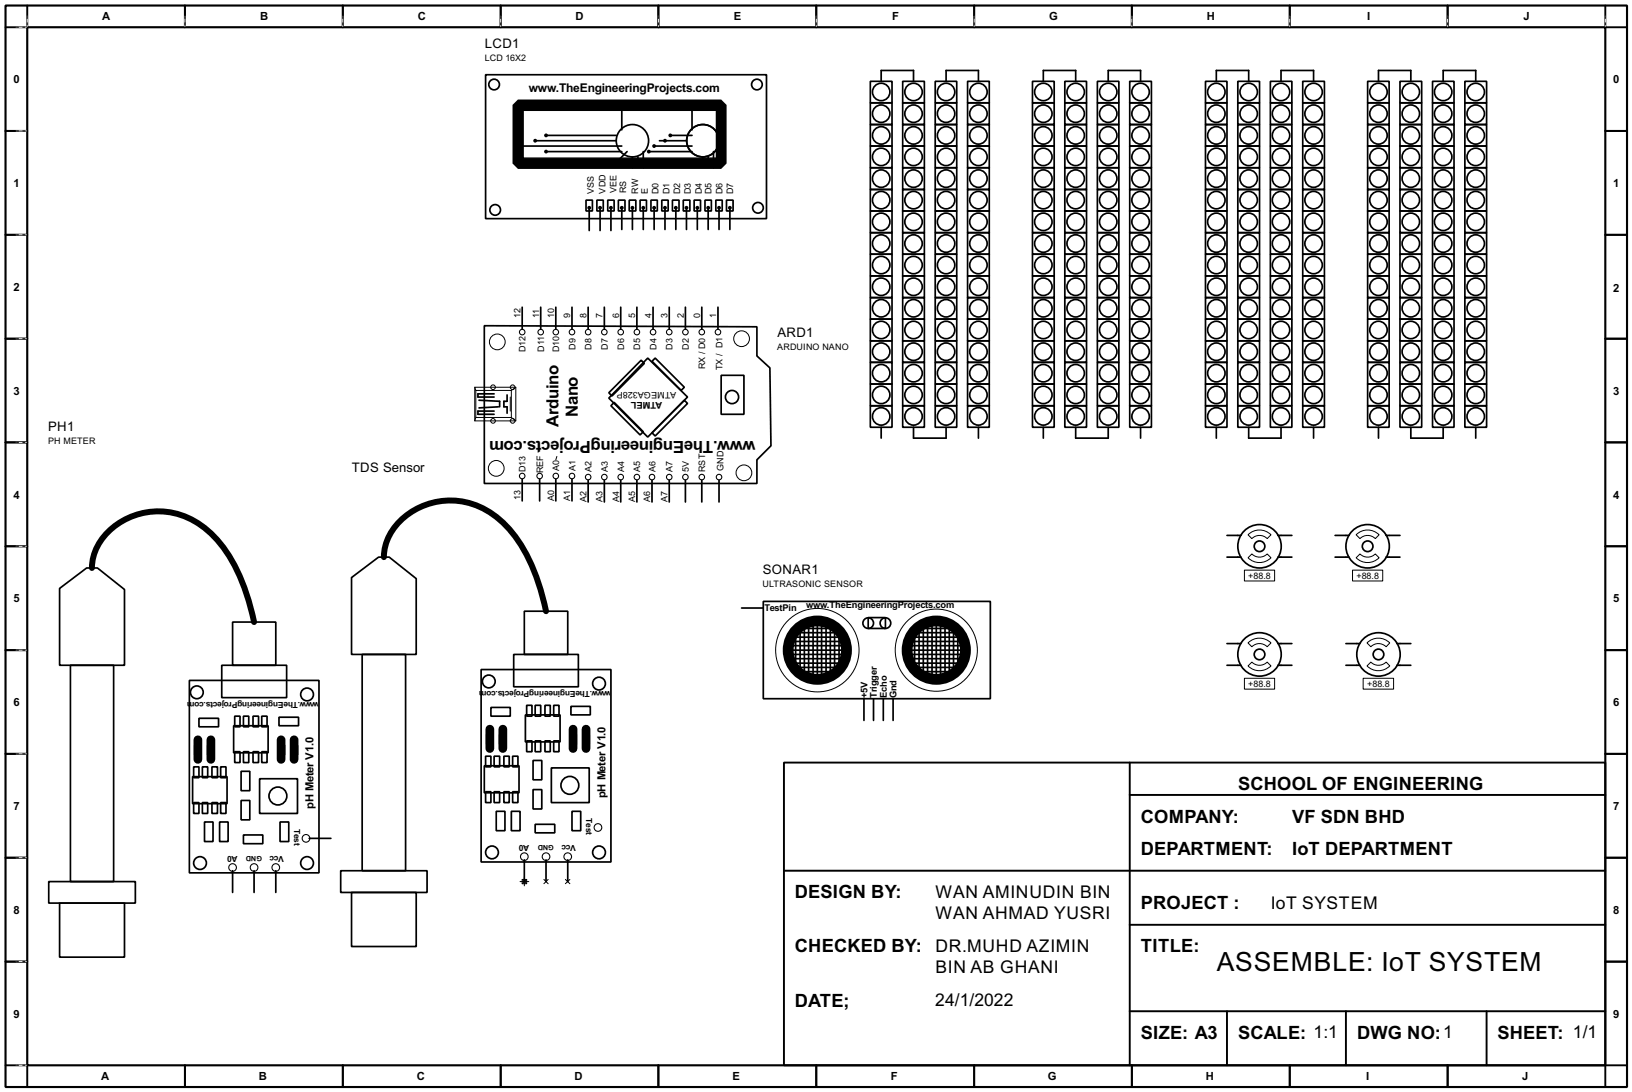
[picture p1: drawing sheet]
<svg xmlns="http://www.w3.org/2000/svg" width="383mm" height="256mm" viewBox="0 0 383 256" stroke-linecap="round" stroke-linejoin="round" font-family="sans-serif">
<path d="M1.3 1.3h381v254h-381zM6.4 6.4h370.8v243.8h-370.8z" fill="none" stroke="#000" stroke-width=".5"/>
<g fill="none" stroke="#000" stroke-width=".45">
<path d="M6.4 1.3v5.1h-5.1M43.5 1.3v5.1M80.6 1.3v5.1M117.7 1.3v5.1M154.7 1.3v5.1M191.8 1.3v5.1M228.9 1.3v5.1M266 1.3v5.1M303.1 1.3v5.1M340.2 1.3v5.1M377.2 1.3v5.1h5.1M1.3 30.8h5.1"/>
<path d="M377.2 30.8h5.1M1.3 55.2h5.1M377.2 55.2h5.1M1.3 79.6h5.1M377.2 79.6h5.1M1.3 103.9h5.1M377.2 103.9h5.1M1.3 128.3h5.1M377.2 128.3h5.1M1.3 152.7h5.1M377.2 152.7h5.1M1.3 177.1h5.1"/>
<path d="M184.2 179.1h193v71.1h-193zM265.5 179.1v71.1M377.2 177.1h5.1M265.5 186.7h111.7M1.3 201.5h5.1M184.2 204.5h193M265.5 217.2h111.7M377.2 201.5h5.1M1.3 225.9h5.1M265.5 237.5h111.7M288.3 237.5v12.7M316.3 237.5v12.7"/>
<path d="M349.3 237.5v12.7M377.2 225.9h5.1M1.3 250.2h5.1v5.1M43.5 250.2v5.1M80.6 250.2v5.1M117.7 250.2v5.1M154.7 250.2v5.1M191.8 250.2v5.1M228.9 250.2v5.1M266 250.2v5.1M303.1 250.2v5.1M340.2 250.2v5.1"/>
<path d="M382.3 250.2h-5.1v5.1"/>
</g>
<g fill="none" stroke="#fff" stroke-width=".23">
<path d="M3.9 6.4h2.3M6.4 3.9v2.3M43.5 3.9v2.3M80.6 3.9v2.3M117.7 3.9v2.3M154.7 3.9v2.3M191.8 3.9v2.3M228.9 3.9v2.3M266 3.9v2.3M303.1 3.9v2.3M340.2 3.9v2.3M377.2 3.9v2.3"/>
<path d="M3.9 30.8h2.3M3.9 55.2h2.3M3.9 79.6h2.3M3.9 103.9h2.3M3.9 128.3h2.3M3.9 152.7h2.3M3.9 177.1h2.3M3.9 201.5h2.3M3.9 225.9h2.3M3.9 250.2h2.3"/>
</g>
<g fill="none" stroke="#000" stroke-width=".23" stroke-dasharray=".5 1">
<path d="M3.9 6.4h2.3M6.4 3.9v2.3M43.5 3.9v2.3M80.6 3.9v2.3M117.7 3.9v2.3M154.7 3.9v2.3M191.8 3.9v2.3M228.9 3.9v2.3M266 3.9v2.3M303.1 3.9v2.3M340.2 3.9v2.3M377.2 3.9v2.3"/>
<path d="M3.9 30.8h2.3M3.9 55.2h2.3M3.9 79.6h2.3M3.9 103.9h2.3M3.9 128.3h2.3M3.9 152.7h2.3M3.9 177.1h2.3M3.9 201.5h2.3M3.9 225.9h2.3M3.9 250.2h2.3"/>
</g>
<g fill="none" stroke="#000" stroke-width=".4">
<path d="M114.1 17.6h66v33.8h-66zM204.5 19.1h5.1v5.1h-5.1zM207.1 19.1v-2.5h7.6v2.5M212.1 19.1h5.1v5.1h-5.1zM219.8 19.1h5v5.1h-5zM222.3 19.1v-2.5h7.6v2.5M227.4 19.1h5.1v5.1h-5.1zM242.6 19.1h5.1v5.1h-5.1zM245.2 19.1v-2.5h7.6v2.5M250.2 19.1h5.1v5.1h-5.1zM257.9 19.1h5v5.1h-5zM260.4 19.1v-2.5h7.6v2.5"/>
<path d="M265.5 19.1h5.1v5.1h-5.1zM283.3 19.1h5v5.1h-5zM285.8 19.1v-2.5h7.6v2.5M290.9 19.1h5.1v5.1h-5.1zM298.5 19.1h5.1v5.1h-5.1zM301 19.1v-2.5h7.7v2.5M306.1 19.1h5.1v5.1h-5.1zM321.4 19.1h5v5.1h-5zM323.9 19.1v-2.5h7.6v2.5M329 19.1h5.1v5.1h-5.1zM336.6 19.1h5.1v5.1h-5.1zM339.1 19.1v-2.5h7.7v2.5"/>
<path d="M344.2 19.1h5.1v5.1h-5.1zM122 34.3h24.1M125.8 33.1h19M128.3 31.8h16.5M128.3 35.6h17.8M146.1 24.2v6.3M147.4 35.6l-2.6 2.6M148.6 36.9v2.5M149.9 36.9v2.5M151.2 35.6v3.8M152.5 35.6h10.1M153.7 34.3h8.9"/>
<path d="M155 33.1h6.3M157.5 31.8h5.1M162.6 24.2v6.3M165.2 36.9v2.5M166.4 36.9v2.5M167.7 35.6v3.8M204.5 39.4h5.1v5.1h-5.1zM204.5 34.3h5.1v5.1h-5.1zM204.5 29.3h5.1v5h-5.1zM204.5 24.2h5.1v5.1h-5.1zM212.1 39.4h5.1v5.1h-5.1zM212.1 34.3h5.1v5.1h-5.1z"/>
<path d="M212.1 29.3h5.1v5h-5.1zM212.1 24.2h5.1v5.1h-5.1zM219.8 39.4h5v5.1h-5zM219.8 34.3h5v5.1h-5zM219.8 29.3h5v5h-5zM219.8 24.2h5v5.1h-5zM227.4 39.4h5.1v5.1h-5.1zM227.4 34.3h5.1v5.1h-5.1zM227.4 29.3h5.1v5h-5.1zM227.4 24.2h5.1v5.1h-5.1zM242.6 39.4h5.1v5.1h-5.1zM242.6 34.3h5.1v5.1h-5.1z"/>
<path d="M242.6 29.3h5.1v5h-5.1zM242.6 24.2h5.1v5.1h-5.1zM250.2 39.4h5.1v5.1h-5.1zM250.2 34.3h5.1v5.1h-5.1zM250.2 29.3h5.1v5h-5.1zM250.2 24.2h5.1v5.1h-5.1zM257.9 39.4h5v5.1h-5zM257.9 34.3h5v5.1h-5zM257.9 29.3h5v5h-5zM257.9 24.2h5v5.1h-5zM265.5 39.4h5.1v5.1h-5.1zM265.5 34.3h5.1v5.1h-5.1z"/>
<path d="M265.5 29.3h5.1v5h-5.1zM265.5 24.2h5.1v5.1h-5.1zM283.3 39.4h5v5.1h-5zM283.3 34.3h5v5.1h-5zM283.3 29.3h5v5h-5zM283.3 24.2h5v5.1h-5zM290.9 39.4h5.1v5.1h-5.1zM290.9 34.3h5.1v5.1h-5.1zM290.9 29.3h5.1v5h-5.1zM290.9 24.2h5.1v5.1h-5.1zM298.5 39.4h5.1v5.1h-5.1zM298.5 34.3h5.1v5.1h-5.1z"/>
<path d="M298.5 29.3h5.1v5h-5.1zM298.5 24.2h5.1v5.1h-5.1zM306.1 39.4h5.1v5.1h-5.1zM306.1 34.3h5.1v5.1h-5.1zM306.1 29.3h5.1v5h-5.1zM306.1 24.2h5.1v5.1h-5.1zM321.4 39.4h5v5.1h-5zM321.4 34.3h5v5.1h-5zM321.4 29.3h5v5h-5zM321.4 24.2h5v5.1h-5zM329 39.4h5.1v5.1h-5.1zM329 34.3h5.1v5.1h-5.1z"/>
<path d="M329 29.3h5.1v5h-5.1zM329 24.2h5.1v5.1h-5.1zM336.6 39.4h5.1v5.1h-5.1zM336.6 34.3h5.1v5.1h-5.1zM336.6 29.3h5.1v5h-5.1zM336.6 24.2h5.1v5.1h-5.1zM344.2 39.4h5.1v5.1h-5.1zM344.2 34.3h5.1v5.1h-5.1zM344.2 29.3h5.1v5h-5.1zM344.2 24.2h5.1v5.1h-5.1zM137.7 47h1.5v2.6h-1.5zM138.5 49.1v5.1"/>
<path d="M140.3 47h1.5v2.6h-1.5zM141 49.1v5.1M142.8 47h1.5v2.6h-1.5zM143.6 49.1v5.1M145.3 47h1.6v2.6h-1.6zM146.1 48.8v5.1M147.9 47h1.5v2.6h-1.5zM148.6 48.8v5.1M150.4 47h1.5v2.6h-1.5zM151.2 48.8v5.1M153 47h1.5v2.6h-1.5zM153.7 48.8v5.1"/>
<path d="M155.5 47h1.5v2.6h-1.5zM156.3 48.8v5.1M158 47h1.6v2.6h-1.6zM158.8 48.8v5.1M160.6 47h1.5v2.6h-1.5zM161.3 48.8v5.1M163.1 47h1.5v2.6h-1.5zM163.9 48.8v5.1M165.7 47h1.5v2.6h-1.5zM166.4 48.8v5.1M168.2 47h1.5v2.6h-1.5zM169 48.8v5.1"/>
<path d="M170.7 47h1.6v2.6h-1.6zM171.5 48.8v5.1M204.5 59.7h5.1v5.1h-5.1zM204.5 54.7h5.1v5h-5.1zM204.5 49.6h5.1v5.1h-5.1zM204.5 44.5h5.1v5.1h-5.1zM212.1 59.7h5.1v5.1h-5.1zM212.1 54.7h5.1v5h-5.1zM212.1 49.6h5.1v5.1h-5.1zM212.1 44.5h5.1v5.1h-5.1zM219.8 59.7h5v5.1h-5zM219.8 54.7h5v5h-5z"/>
<path d="M219.8 49.6h5v5.1h-5zM219.8 44.5h5v5.1h-5zM227.4 59.7h5.1v5.1h-5.1zM227.4 54.7h5.1v5h-5.1zM227.4 49.6h5.1v5.1h-5.1zM227.4 44.5h5.1v5.1h-5.1zM242.6 59.7h5.1v5.1h-5.1zM242.6 54.7h5.1v5h-5.1zM242.6 49.6h5.1v5.1h-5.1zM242.6 44.5h5.1v5.1h-5.1zM250.2 59.7h5.1v5.1h-5.1zM250.2 54.7h5.1v5h-5.1z"/>
<path d="M250.2 49.6h5.1v5.1h-5.1zM250.2 44.5h5.1v5.1h-5.1zM257.9 59.7h5v5.1h-5zM257.9 54.7h5v5h-5zM257.9 49.6h5v5.1h-5zM257.9 44.5h5v5.1h-5zM265.5 59.7h5.1v5.1h-5.1zM265.5 54.7h5.1v5h-5.1zM265.5 49.6h5.1v5.1h-5.1zM265.5 44.5h5.1v5.1h-5.1zM283.3 59.7h5v5.1h-5zM283.3 54.7h5v5h-5z"/>
<path d="M283.3 49.6h5v5.1h-5zM283.3 44.5h5v5.1h-5zM290.9 59.7h5.1v5.1h-5.1zM290.9 54.7h5.1v5h-5.1zM290.9 49.6h5.1v5.1h-5.1zM290.9 44.5h5.1v5.1h-5.1zM298.5 59.7h5.1v5.1h-5.1zM298.5 54.7h5.1v5h-5.1zM298.5 49.6h5.1v5.1h-5.1zM298.5 44.5h5.1v5.1h-5.1zM306.1 59.7h5.1v5.1h-5.1zM306.1 54.7h5.1v5h-5.1z"/>
<path d="M306.1 49.6h5.1v5.1h-5.1zM306.1 44.5h5.1v5.1h-5.1zM321.4 59.7h5v5.1h-5zM321.4 54.7h5v5h-5zM321.4 49.6h5v5.1h-5zM321.4 44.5h5v5.1h-5zM329 59.7h5.1v5.1h-5.1zM329 54.7h5.1v5h-5.1zM329 49.6h5.1v5.1h-5.1zM329 44.5h5.1v5.1h-5.1zM336.6 59.7h5.1v5.1h-5.1zM336.6 54.7h5.1v5h-5.1z"/>
<path d="M336.6 49.6h5.1v5.1h-5.1zM336.6 44.5h5.1v5.1h-5.1zM344.2 59.7h5.1v5.1h-5.1zM344.2 54.7h5.1v5h-5.1zM344.2 49.6h5.1v5.1h-5.1zM344.2 44.5h5.1v5.1h-5.1zM113.8 76.5l64.1 .3v6.8l3 2.8 .3 18.3-3.3 3.3v5.6h-64.1zM122.7 72.2v5.1M127.1 72.2v5.1M130.6 72.2v5.1M134.4 72.2v5.1M138.2 72.2v5.1"/>
<path d="M142 72.2v5.1M145.9 72.2v5.1M149.7 72.2v5.1M153.5 72.2v5.1M157.3 72.2v5.1M161.1 72.2v5.1M164.9 72.2v5.1M168.7 72.2v5.1M204.5 75h5.1v5.1h-5.1zM204.5 69.9h5.1v5.1h-5.1zM204.5 64.8h5.1v5.1h-5.1zM212.1 75h5.1v5.1h-5.1z"/>
<path d="M212.1 69.9h5.1v5.1h-5.1zM212.1 64.8h5.1v5.1h-5.1zM219.8 75h5v5.1h-5zM219.8 69.9h5v5.1h-5zM219.8 64.8h5v5.1h-5zM227.4 75h5.1v5.1h-5.1zM227.4 69.9h5.1v5.1h-5.1zM227.4 64.8h5.1v5.1h-5.1zM242.6 75h5.1v5.1h-5.1zM242.6 69.9h5.1v5.1h-5.1zM242.6 64.8h5.1v5.1h-5.1zM250.2 75h5.1v5.1h-5.1z"/>
<path d="M250.2 69.9h5.1v5.1h-5.1zM250.2 64.8h5.1v5.1h-5.1zM257.9 75h5v5.1h-5zM257.9 69.9h5v5.1h-5zM257.9 64.8h5v5.1h-5zM265.5 75h5.1v5.1h-5.1zM265.5 69.9h5.1v5.1h-5.1zM265.5 64.8h5.1v5.1h-5.1zM283.3 75h5v5.1h-5zM283.3 69.9h5v5.1h-5zM283.3 64.8h5v5.1h-5zM290.9 75h5.1v5.1h-5.1z"/>
<path d="M290.9 69.9h5.1v5.1h-5.1zM290.9 64.8h5.1v5.1h-5.1zM298.5 75h5.1v5.1h-5.1zM298.5 69.9h5.1v5.1h-5.1zM298.5 64.8h5.1v5.1h-5.1zM306.1 75h5.1v5.1h-5.1zM306.1 69.9h5.1v5.1h-5.1zM306.1 64.8h5.1v5.1h-5.1zM321.4 75h5v5.1h-5zM321.4 69.9h5v5.1h-5zM321.4 64.8h5v5.1h-5zM329 75h5.1v5.1h-5.1z"/>
<path d="M329 69.9h5.1v5.1h-5.1zM329 64.8h5.1v5.1h-5.1zM336.6 75h5.1v5.1h-5.1zM336.6 69.9h5.1v5.1h-5.1zM336.6 64.8h5.1v5.1h-5.1zM344.2 75h5.1v5.1h-5.1zM344.2 69.9h5.1v5.1h-5.1zM344.2 64.8h5.1v5.1h-5.1zM112.6 94l4.8 .3v1.3M116.1 92.5h-3.8v.8h3.8M116.1 96.6h-3.8v.7h3.8M117.1 95.6l-4.5 .2"/>
<path d="M119.2 92.8v1.5h-.8v1.3h.8v1.5M144.3 94.5l6.9 6.9-.8 .8-6.8-6.9zM150.7 84.6l.7 .8-7.6 7.6-.7-.7zM152.2 84.1l9.4 9.2-9.4 9.4-9.1-9.2zM153.2 84.9l.8-.8 6.8 6.9-.7 .7zM160.8 94l.8 .8-7.6 7.6-.8-.7zM169.5 88.2h5.3v9.1h-5.3zM204.5 95.3h5.1v5.1h-5.1zM204.5 90.2h5.1v5.1h-5.1zM204.5 85.1h5.1v5.1h-5.1zM204.5 80.1h5.1v5h-5.1zM212.1 95.3h5.1v5.1h-5.1z"/>
<path d="M212.1 90.2h5.1v5.1h-5.1zM212.1 85.1h5.1v5.1h-5.1zM212.1 80.1h5.1v5h-5.1zM219.8 95.3h5v5.1h-5zM219.8 90.2h5v5.1h-5zM219.8 85.1h5v5.1h-5zM219.8 80.1h5v5h-5zM227.4 95.3h5.1v5.1h-5.1zM227.4 90.2h5.1v5.1h-5.1zM227.4 85.1h5.1v5.1h-5.1zM227.4 80.1h5.1v5h-5.1zM242.6 95.3h5.1v5.1h-5.1z"/>
<path d="M242.6 90.2h5.1v5.1h-5.1zM242.6 85.1h5.1v5.1h-5.1zM242.6 80.1h5.1v5h-5.1zM250.2 95.3h5.1v5.1h-5.1zM250.2 90.2h5.1v5.1h-5.1zM250.2 85.1h5.1v5.1h-5.1zM250.2 80.1h5.1v5h-5.1zM257.9 95.3h5v5.1h-5zM257.9 90.2h5v5.1h-5zM257.9 85.1h5v5.1h-5zM257.9 80.1h5v5h-5zM265.5 95.3h5.1v5.1h-5.1z"/>
<path d="M265.5 90.2h5.1v5.1h-5.1zM265.5 85.1h5.1v5.1h-5.1zM265.5 80.1h5.1v5h-5.1zM283.3 95.3h5v5.1h-5zM283.3 90.2h5v5.1h-5zM283.3 85.1h5v5.1h-5zM283.3 80.1h5v5h-5zM290.9 95.3h5.1v5.1h-5.1zM290.9 90.2h5.1v5.1h-5.1zM290.9 85.1h5.1v5.1h-5.1zM290.9 80.1h5.1v5h-5.1zM298.5 95.3h5.1v5.1h-5.1z"/>
<path d="M298.5 90.2h5.1v5.1h-5.1zM298.5 85.1h5.1v5.1h-5.1zM298.5 80.1h5.1v5h-5.1zM306.1 95.3h5.1v5.1h-5.1zM306.1 90.2h5.1v5.1h-5.1zM306.1 85.1h5.1v5.1h-5.1zM306.1 80.1h5.1v5h-5.1zM321.4 95.3h5v5.1h-5zM321.4 90.2h5v5.1h-5zM321.4 85.1h5v5.1h-5zM321.4 80.1h5v5h-5zM329 95.3h5.1v5.1h-5.1z"/>
<path d="M329 90.2h5.1v5.1h-5.1zM329 85.1h5.1v5.1h-5.1zM329 80.1h5.1v5h-5.1zM336.6 95.3h5.1v5.1h-5.1zM336.6 90.2h5.1v5.1h-5.1zM336.6 85.1h5.1v5.1h-5.1zM336.6 80.1h5.1v5h-5.1zM344.2 95.3h5.1v5.1h-5.1zM344.2 90.2h5.1v5.1h-5.1zM344.2 85.1h5.1v5.1h-5.1zM344.2 80.1h5.1v5h-5.1zM122.7 112.6v5.1"/>
<path d="M126.8 112.6v5.1M130.6 112.6v5.1M134.4 112.6v5.1M138.2 112.8v5.1M142 112.8v5.1M145.9 112.8v5.1M149.7 112.8v5.1M153.2 112.8v5.1M157.3 112.8v5.1M161.1 112.8v5.1M164.9 112.8v5.1M169 112.8v5.1"/>
<path d="M207.1 100.4v2.5M214.7 100.4v2.5h7.6v-2.5M229.9 100.4v2.5M245.2 100.4v2.5M252.8 100.4v2.5h7.6v-2.5M268 100.4v2.5M285.8 100.4v2.5M293.4 100.4v2.5h7.6v-2.5M308.7 100.4v2.5M323.9 100.4v2.5M331.5 100.4v2.5h7.6v-2.5M346.8 100.4v2.5"/>
<path d="M14 138.2l6.4-4.8h2.5l6.4 5.1v17.8h-15.3zM82.6 135.7l6.4-4.8h2.5l6.3 5v17.8h-15.2zM288.3 125.8h3.3M288.3 130.9h3.3M300.3 125.8h3.3M300.3 130.9h3.3M313.7 125.8h3.3M313.7 130.9h3.3M325.7 125.8h3.3M325.7 130.9h3.3M16.6 156.3h10.1v50.8h-10.1zM44.5 159.8h30.5v45.2h-30.5z"/>
<path d="M52.1 156.3h15.3v7.6h-15.3zM54.7 146.1h10.1v10.2h-10.1zM85.1 153.7h10.2v50.8h-10.2zM113.1 157.3h30.5v45.2h-30.5zM120.7 153.7h15.2v7.6h-15.2zM123.2 143.6h10.2v10.1h-10.2zM174.3 142.8h5.1M179.4 141.3h53.3v22.8h-53.3zM185 153.7h12.9M185.5 151.7h12.7M185.5 150.7h12.4M185.5 154.7h12.2"/>
<path d="M185.7 152.7h12.2M186 149.7h11.7M186 148.6h10.9M186 155.8h11.4M186.2 156.8h11M186.2 157.8h10.5M187 149.4v6.6M187.3 147.6h8.6M188 147.9v9.4M189 147.6v10.4M190 146.9v11.7M191.1 146.9v11.9"/>
<path d="M192.1 146.9v12.4M193.1 146.9v12.4M194.1 146.4v12.7M195.1 147.4v11.7M196.1 148.6v9.7M197.2 149.7v6.6M204 145.1h4.1v2.5h-4.1zM213.4 150.7h12.2M213.9 152.7h12.7M213.9 151.7h12.5M213.9 153.7h12.5M214.2 149.7h11.4"/>
<path d="M214.2 148.6h10.4M214.2 154.7h11.7M214.7 155.8h11.4M214.9 149.4v5.8M215.2 156.8h9.6M215.7 147.6h8.1M216 157.8h7.6M216 147.9v9.4M217 147.4v10.6M218 146.6v12M219 146.6v12.2M220 146.6v12.2"/>
<path d="M221 146.6v12.2M222.1 146.9v11.7M223.1 147.4v10.6M224.1 148.6v8.7M225.1 149.2v7.1M288.3 151.2h3.3M288.3 156.3h3.3M300.3 151.2h3.3M300.3 156.3h3.3M316.3 151.2h3.3M316.3 156.3h3.3M328.2 151.2h3.3"/>
<path d="M328.2 156.3h3.3M45.8 175.1h1.5v2.2h-1.5zM46.8 168.7h4.6v2h-4.6zM48.8 175.1h1.5v2.2h-1.5zM54.9 170.5h8.1v6.3h-8.1zM55.2 168.2h1.2v2.5h-1.2zM55.2 176.6h1.2v2.5h-1.2zM57.2 168.2h1.3v2.5h-1.3zM57.2 176.6h1.3v2.5h-1.3zM59.5 168.2h1.3v2.5h-1.3zM59.5 176.6h1.3v2.5h-1.3zM61.5 168.2h1.3v2.5h-1.3z"/>
<path d="M61.5 176.6h1.3v2.5h-1.3zM65.3 175.1h1.6v2.2h-1.6zM65.6 168.5h4.6v2h-4.6zM68.4 175.1h1.5v2.2h-1.5zM113.8 179.9h8.2v6.3h-8.2zM114.1 177.6h1.3v2.5h-1.3zM114.4 172.5h1.5v2.3h-1.5zM115.4 166.2h4.5v2h-4.5zM116.1 177.6h1.3v2.5h-1.3zM117.4 172.5h1.5v2.3h-1.5zM118.4 177.6h1.3v2.5h-1.3zM120.5 177.6h1.2v2.5h-1.2z"/>
<path d="M123.5 167.9h8.1v6.4h-8.1zM123.8 165.7h1.2v2.5h-1.2zM123.8 174h1.2v2.6h-1.2zM125.3 178.6h2v4.6h-2zM125.8 165.7h1.3v2.5h-1.3zM125.8 174h1.3v2.6h-1.3zM128.1 165.7h1.2v2.5h-1.2zM128.1 174h1.2v2.6h-1.2zM130.1 165.7h1.3v2.5h-1.3zM130.1 174h1.3v2.6h-1.3zM133.9 172.5h1.5v2.3h-1.5zM134.2 165.9h4.5v2h-4.5z"/>
<path d="M137 172.5h1.5v2.3h-1.5zM203 164.1v5.1M205.3 164.1v5.1M207.6 164.1v5.1M209.9 164.1v5.1M45.3 182.4h8.1v6.4h-8.1zM45.5 180.1h1.3v2.6h-1.3zM45.5 188.5h1.3v2.6h-1.3zM47.6 180.1h1.2v2.6h-1.2zM47.6 188.5h1.2v2.6h-1.2zM48.1 193.1h2v4.6h-2zM49.8 180.1h1.3v2.6h-1.3z"/>
<path d="M49.8 188.5h1.3v2.6h-1.3zM51.6 193.1h2v4.6h-2zM51.9 180.1h1.2v2.6h-1.2zM51.9 188.5h1.2v2.6h-1.2zM56.7 188h2v4.6h-2zM56.7 181.2h2v4.5h-2zM57.2 196.1h4.6v2.1h-4.6zM61 182.9h8.9v8.2h-8.9zM65.8 193.1h2.1v4.6h-2.1zM72.7 196.9h5.1M114.1 186h1.3v2.5h-1.3zM116.1 186h1.3v2.5h-1.3z"/>
<path d="M116.6 190.6h2.1v4.5h-2.1zM118.4 186h1.3v2.5h-1.3zM120.2 190.6h2v4.5h-2zM120.5 186h1.2v2.5h-1.2zM125.3 185.5h2v4.5h-2zM125.8 193.6h4.6v2h-4.6zM129.6 180.4h8.9v8.1h-8.9zM134.4 190.6h2.1v4.5h-2.1zM11.5 207.1h20.3v5h-20.3zM14 212.1h15.3v12.7h-15.3zM54.7 204.5v5.1M59.7 204.5v5.1"/>
<path d="M64.8 204.5v5.1M80.1 204.5h20.3v5.1h-20.3zM82.6 209.6h15.2v12.7h-15.2zM123.2 202v5.1M128.3 202v5.1M133.4 202v5.1"/>
<circle cx="116.1" cy="19.9" r="1.25"/>
<circle cx="177.8" cy="19.9" r="1.25"/>
<circle cx="122" cy="34.3" r=".25"/>
<circle cx="125.8" cy="33.1" r=".25"/>
<circle cx="128.3" cy="31.8" r=".25"/>
<circle cx="128.3" cy="35.6" r=".25"/>
<circle cx="144.8" cy="38.2" r=".25"/>
<circle cx="148.6" cy="33.1" r="3.8"/>
<circle cx="152.5" cy="35.6" r=".25"/>
<circle cx="153.7" cy="34.3" r=".25"/>
<circle cx="156.3" cy="33.1" r=".25"/>
<circle cx="157.5" cy="31.8" r=".25"/>
<circle cx="162.6" cy="38.4" r=".25"/>
<circle cx="162.6" cy="24.2" r=".25"/>
<circle cx="165.1" cy="33.1" r="3.8"/>
<circle cx="207" cy="36.9" r="2.05"/>
<circle cx="207" cy="21.6" r="2.05"/>
<circle cx="207" cy="31.8" r="2.05"/>
<circle cx="207" cy="26.7" r="2.05"/>
<circle cx="214.6" cy="21.6" r="2.05"/>
<circle cx="214.6" cy="36.9" r="2.05"/>
<circle cx="214.6" cy="31.8" r="2.05"/>
<circle cx="214.6" cy="26.7" r="2.05"/>
<circle cx="222.3" cy="36.9" r="2.05"/>
<circle cx="222.3" cy="21.6" r="2.05"/>
<circle cx="222.3" cy="31.8" r="2.05"/>
<circle cx="222.3" cy="26.7" r="2.05"/>
<circle cx="229.9" cy="36.9" r="2.05"/>
<circle cx="229.9" cy="21.6" r="2.05"/>
<circle cx="229.9" cy="31.8" r="2.05"/>
<circle cx="229.9" cy="26.7" r="2.05"/>
<circle cx="245.1" cy="31.8" r="2.05"/>
<circle cx="245.1" cy="21.6" r="2.05"/>
<circle cx="245.1" cy="26.7" r="2.05"/>
<circle cx="245.1" cy="36.9" r="2.05"/>
<circle cx="252.7" cy="21.6" r="2.05"/>
<circle cx="252.7" cy="36.9" r="2.05"/>
<circle cx="252.7" cy="26.7" r="2.05"/>
<circle cx="252.7" cy="31.8" r="2.05"/>
<circle cx="260.4" cy="36.9" r="2.05"/>
<circle cx="260.4" cy="21.6" r="2.05"/>
<circle cx="260.4" cy="26.7" r="2.05"/>
<circle cx="260.4" cy="31.8" r="2.05"/>
<circle cx="268" cy="36.9" r="2.05"/>
<circle cx="268" cy="31.8" r="2.05"/>
<circle cx="268" cy="26.7" r="2.05"/>
<circle cx="268" cy="21.6" r="2.05"/>
<circle cx="285.8" cy="36.9" r="2.05"/>
<circle cx="285.8" cy="31.8" r="2.05"/>
<circle cx="285.8" cy="26.7" r="2.05"/>
<circle cx="285.8" cy="21.6" r="2.05"/>
<circle cx="293.4" cy="26.7" r="2.05"/>
<circle cx="293.4" cy="31.8" r="2.05"/>
<circle cx="293.4" cy="36.9" r="2.05"/>
<circle cx="293.4" cy="21.6" r="2.05"/>
<circle cx="301" cy="36.9" r="2.05"/>
<circle cx="301" cy="31.8" r="2.05"/>
<circle cx="301" cy="26.7" r="2.05"/>
<circle cx="301" cy="21.6" r="2.05"/>
<circle cx="308.6" cy="36.9" r="2.05"/>
<circle cx="308.6" cy="31.8" r="2.05"/>
<circle cx="308.6" cy="26.7" r="2.05"/>
<circle cx="308.6" cy="21.6" r="2.05"/>
<circle cx="323.9" cy="36.9" r="2.05"/>
<circle cx="323.9" cy="31.8" r="2.05"/>
<circle cx="323.9" cy="26.7" r="2.05"/>
<circle cx="323.9" cy="21.6" r="2.05"/>
<circle cx="331.5" cy="21.6" r="2.05"/>
<circle cx="331.5" cy="36.9" r="2.05"/>
<circle cx="331.5" cy="31.8" r="2.05"/>
<circle cx="331.5" cy="26.7" r="2.05"/>
<circle cx="339.1" cy="36.9" r="2.05"/>
<circle cx="339.1" cy="31.8" r="2.05"/>
<circle cx="339.1" cy="21.6" r="2.05"/>
<circle cx="339.1" cy="26.7" r="2.05"/>
<circle cx="346.7" cy="21.6" r="2.05"/>
<circle cx="346.7" cy="31.8" r="2.05"/>
<circle cx="346.7" cy="26.7" r="2.05"/>
<circle cx="346.7" cy="36.9" r="2.05"/>
<circle cx="116.3" cy="49.3" r="1.25"/>
<circle cx="138.5" cy="48.8" r=".25"/>
<circle cx="141" cy="48.8" r=".25"/>
<circle cx="143.6" cy="48.8" r=".25"/>
<circle cx="146.1" cy="48.8" r=".25"/>
<circle cx="148.6" cy="48.8" r=".25"/>
<circle cx="151.2" cy="48.8" r=".25"/>
<circle cx="153.7" cy="48.8" r=".25"/>
<circle cx="156.3" cy="48.8" r=".25"/>
<circle cx="158.8" cy="48.8" r=".25"/>
<circle cx="161.3" cy="48.8" r=".25"/>
<circle cx="163.9" cy="48.8" r=".25"/>
<circle cx="166.4" cy="48.8" r=".25"/>
<circle cx="169" cy="48.8" r=".25"/>
<circle cx="171.5" cy="48.8" r=".25"/>
<circle cx="178.1" cy="48.8" r="1.25"/>
<circle cx="207" cy="57.2" r="2.05"/>
<circle cx="207" cy="42" r="2.05"/>
<circle cx="207" cy="47" r="2.05"/>
<circle cx="207" cy="52.1" r="2.05"/>
<circle cx="214.6" cy="57.2" r="2.05"/>
<circle cx="214.6" cy="47" r="2.05"/>
<circle cx="214.6" cy="42" r="2.05"/>
<circle cx="214.6" cy="52.1" r="2.05"/>
<circle cx="222.3" cy="42" r="2.05"/>
<circle cx="222.3" cy="57.2" r="2.05"/>
<circle cx="222.3" cy="47" r="2.05"/>
<circle cx="222.3" cy="52.1" r="2.05"/>
<circle cx="229.9" cy="57.2" r="2.05"/>
<circle cx="229.9" cy="47" r="2.05"/>
<circle cx="229.9" cy="52.1" r="2.05"/>
<circle cx="229.9" cy="42" r="2.05"/>
<circle cx="245.1" cy="42" r="2.05"/>
<circle cx="245.1" cy="47" r="2.05"/>
<circle cx="245.1" cy="52.1" r="2.05"/>
<circle cx="245.1" cy="57.2" r="2.05"/>
<circle cx="252.7" cy="42" r="2.05"/>
<circle cx="252.7" cy="52.1" r="2.05"/>
<circle cx="252.7" cy="57.2" r="2.05"/>
<circle cx="252.7" cy="47" r="2.05"/>
<circle cx="260.4" cy="52.1" r="2.05"/>
<circle cx="260.4" cy="57.2" r="2.05"/>
<circle cx="260.4" cy="47" r="2.05"/>
<circle cx="260.4" cy="42" r="2.05"/>
<circle cx="268" cy="47" r="2.05"/>
<circle cx="268" cy="57.2" r="2.05"/>
<circle cx="268" cy="52.1" r="2.05"/>
<circle cx="268" cy="42" r="2.05"/>
<circle cx="285.8" cy="57.2" r="2.05"/>
<circle cx="285.8" cy="47" r="2.05"/>
<circle cx="285.8" cy="42" r="2.05"/>
<circle cx="285.8" cy="52.1" r="2.05"/>
<circle cx="293.4" cy="52.1" r="2.05"/>
<circle cx="293.4" cy="42" r="2.05"/>
<circle cx="293.4" cy="57.2" r="2.05"/>
<circle cx="293.4" cy="47" r="2.05"/>
<circle cx="301" cy="57.2" r="2.05"/>
<circle cx="301" cy="47" r="2.05"/>
<circle cx="301" cy="52.1" r="2.05"/>
<circle cx="301" cy="42" r="2.05"/>
<circle cx="308.6" cy="57.2" r="2.05"/>
<circle cx="308.6" cy="47" r="2.05"/>
<circle cx="308.6" cy="42" r="2.05"/>
<circle cx="308.6" cy="52.1" r="2.05"/>
<circle cx="323.9" cy="52.1" r="2.05"/>
<circle cx="323.9" cy="47" r="2.05"/>
<circle cx="323.9" cy="57.2" r="2.05"/>
<circle cx="323.9" cy="42" r="2.05"/>
<circle cx="331.5" cy="57.2" r="2.05"/>
<circle cx="331.5" cy="47" r="2.05"/>
<circle cx="331.5" cy="52.1" r="2.05"/>
<circle cx="331.5" cy="42" r="2.05"/>
<circle cx="339.1" cy="42" r="2.05"/>
<circle cx="339.1" cy="52.1" r="2.05"/>
<circle cx="339.1" cy="57.2" r="2.05"/>
<circle cx="339.1" cy="47" r="2.05"/>
<circle cx="346.7" cy="52.1" r="2.05"/>
<circle cx="346.7" cy="42" r="2.05"/>
<circle cx="346.7" cy="47" r="2.05"/>
<circle cx="346.7" cy="57.2" r="2.05"/>
<circle cx="207" cy="72.4" r="2.05"/>
<circle cx="207" cy="77.5" r="2.05"/>
<circle cx="207" cy="62.3" r="2.05"/>
<circle cx="207" cy="67.4" r="2.05"/>
<circle cx="214.6" cy="62.3" r="2.05"/>
<circle cx="214.6" cy="72.4" r="2.05"/>
<circle cx="214.6" cy="77.5" r="2.05"/>
<circle cx="214.6" cy="67.4" r="2.05"/>
<circle cx="222.3" cy="72.4" r="2.05"/>
<circle cx="222.3" cy="62.3" r="2.05"/>
<circle cx="222.3" cy="67.4" r="2.05"/>
<circle cx="222.3" cy="77.5" r="2.05"/>
<circle cx="229.9" cy="62.3" r="2.05"/>
<circle cx="229.9" cy="72.4" r="2.05"/>
<circle cx="229.9" cy="77.5" r="2.05"/>
<circle cx="229.9" cy="67.4" r="2.05"/>
<circle cx="245.1" cy="67.4" r="2.05"/>
<circle cx="245.1" cy="77.5" r="2.05"/>
<circle cx="245.1" cy="72.4" r="2.05"/>
<circle cx="245.1" cy="62.3" r="2.05"/>
<circle cx="252.7" cy="72.4" r="2.05"/>
<circle cx="252.7" cy="62.3" r="2.05"/>
<circle cx="252.7" cy="77.5" r="2.05"/>
<circle cx="252.7" cy="67.4" r="2.05"/>
<circle cx="260.4" cy="77.5" r="2.05"/>
<circle cx="260.4" cy="67.4" r="2.05"/>
<circle cx="260.4" cy="72.4" r="2.05"/>
<circle cx="260.4" cy="62.3" r="2.05"/>
<circle cx="268" cy="67.4" r="2.05"/>
<circle cx="268" cy="77.5" r="2.05"/>
<circle cx="268" cy="72.4" r="2.05"/>
<circle cx="268" cy="62.3" r="2.05"/>
<circle cx="285.8" cy="67.4" r="2.05"/>
<circle cx="285.8" cy="62.3" r="2.05"/>
<circle cx="285.8" cy="77.5" r="2.05"/>
<circle cx="285.8" cy="72.4" r="2.05"/>
<circle cx="293.4" cy="67.4" r="2.05"/>
<circle cx="293.4" cy="77.5" r="2.05"/>
<circle cx="293.4" cy="62.3" r="2.05"/>
<circle cx="293.4" cy="72.4" r="2.05"/>
<circle cx="301" cy="72.4" r="2.05"/>
<circle cx="301" cy="62.3" r="2.05"/>
<circle cx="301" cy="67.4" r="2.05"/>
<circle cx="301" cy="77.5" r="2.05"/>
<circle cx="308.6" cy="77.5" r="2.05"/>
<circle cx="308.6" cy="62.3" r="2.05"/>
<circle cx="308.6" cy="72.4" r="2.05"/>
<circle cx="308.6" cy="67.4" r="2.05"/>
<circle cx="323.9" cy="67.4" r="2.05"/>
<circle cx="323.9" cy="77.5" r="2.05"/>
<circle cx="323.9" cy="62.3" r="2.05"/>
<circle cx="323.9" cy="72.4" r="2.05"/>
<circle cx="331.5" cy="67.4" r="2.05"/>
<circle cx="331.5" cy="77.5" r="2.05"/>
<circle cx="331.5" cy="62.3" r="2.05"/>
<circle cx="331.5" cy="72.4" r="2.05"/>
<circle cx="339.1" cy="67.4" r="2.05"/>
<circle cx="339.1" cy="77.5" r="2.05"/>
<circle cx="339.1" cy="72.4" r="2.05"/>
<circle cx="339.1" cy="62.3" r="2.05"/>
<circle cx="346.7" cy="77.5" r="2.05"/>
<circle cx="346.7" cy="72.4" r="2.05"/>
<circle cx="346.7" cy="67.4" r="2.05"/>
<circle cx="346.7" cy="62.3" r="2.05"/>
<circle cx="172" cy="93.3" r="1.55"/>
<circle cx="207" cy="87.7" r="2.05"/>
<circle cx="207" cy="82.6" r="2.05"/>
<circle cx="207" cy="92.8" r="2.05"/>
<circle cx="207" cy="97.8" r="2.05"/>
<circle cx="214.6" cy="87.7" r="2.05"/>
<circle cx="214.6" cy="97.8" r="2.05"/>
<circle cx="214.6" cy="82.6" r="2.05"/>
<circle cx="214.6" cy="92.8" r="2.05"/>
<circle cx="222.3" cy="82.6" r="2.05"/>
<circle cx="222.3" cy="97.8" r="2.05"/>
<circle cx="222.3" cy="92.8" r="2.05"/>
<circle cx="222.3" cy="87.7" r="2.05"/>
<circle cx="229.9" cy="97.8" r="2.05"/>
<circle cx="229.9" cy="92.8" r="2.05"/>
<circle cx="229.9" cy="87.7" r="2.05"/>
<circle cx="229.9" cy="82.6" r="2.05"/>
<circle cx="245.1" cy="82.6" r="2.05"/>
<circle cx="245.1" cy="87.7" r="2.05"/>
<circle cx="245.1" cy="97.8" r="2.05"/>
<circle cx="245.1" cy="92.8" r="2.05"/>
<circle cx="252.7" cy="97.8" r="2.05"/>
<circle cx="252.7" cy="87.7" r="2.05"/>
<circle cx="252.7" cy="82.6" r="2.05"/>
<circle cx="252.7" cy="92.8" r="2.05"/>
<circle cx="260.4" cy="82.6" r="2.05"/>
<circle cx="260.4" cy="97.8" r="2.05"/>
<circle cx="260.4" cy="87.7" r="2.05"/>
<circle cx="260.4" cy="92.8" r="2.05"/>
<circle cx="268" cy="82.6" r="2.05"/>
<circle cx="268" cy="87.7" r="2.05"/>
<circle cx="268" cy="97.8" r="2.05"/>
<circle cx="268" cy="92.8" r="2.05"/>
<circle cx="285.8" cy="87.7" r="2.05"/>
<circle cx="285.8" cy="97.8" r="2.05"/>
<circle cx="285.8" cy="82.6" r="2.05"/>
<circle cx="285.8" cy="92.8" r="2.05"/>
<circle cx="293.4" cy="97.8" r="2.05"/>
<circle cx="293.4" cy="82.6" r="2.05"/>
<circle cx="293.4" cy="87.7" r="2.05"/>
<circle cx="293.4" cy="92.8" r="2.05"/>
<circle cx="301" cy="97.8" r="2.05"/>
<circle cx="301" cy="87.7" r="2.05"/>
<circle cx="301" cy="92.8" r="2.05"/>
<circle cx="301" cy="82.6" r="2.05"/>
<circle cx="308.6" cy="87.7" r="2.05"/>
<circle cx="308.6" cy="82.6" r="2.05"/>
<circle cx="308.6" cy="92.8" r="2.05"/>
<circle cx="308.6" cy="97.8" r="2.05"/>
<circle cx="323.9" cy="92.8" r="2.05"/>
<circle cx="323.9" cy="82.6" r="2.05"/>
<circle cx="323.9" cy="97.8" r="2.05"/>
<circle cx="323.9" cy="87.7" r="2.05"/>
<circle cx="331.5" cy="92.8" r="2.05"/>
<circle cx="331.5" cy="87.7" r="2.05"/>
<circle cx="331.5" cy="82.6" r="2.05"/>
<circle cx="331.5" cy="97.8" r="2.05"/>
<circle cx="339.1" cy="97.8" r="2.05"/>
<circle cx="339.1" cy="82.6" r="2.05"/>
<circle cx="339.1" cy="92.8" r="2.05"/>
<circle cx="339.1" cy="87.7" r="2.05"/>
<circle cx="346.7" cy="97.8" r="2.05"/>
<circle cx="346.7" cy="92.8" r="2.05"/>
<circle cx="346.7" cy="82.6" r="2.05"/>
<circle cx="346.7" cy="87.7" r="2.05"/>
<circle cx="295.9" cy="128.3" r="5.1"/>
<circle cx="295.9" cy="128.3" r="1.25"/>
<circle cx="321.3" cy="128.3" r="5.1"/>
<circle cx="321.3" cy="128.3" r="1.25"/>
<circle cx="204" cy="146.4" r="1.25"/>
<circle cx="208" cy="146.4" r="1.25"/>
<circle cx="295.9" cy="153.7" r="5.1"/>
<circle cx="295.9" cy="153.7" r="1.25"/>
<circle cx="323.9" cy="153.7" r="5.1"/>
<circle cx="323.9" cy="153.7" r="1.25"/>
<circle cx="46.2" cy="162.6" r="1.5"/>
<circle cx="72.1" cy="163.1" r="1.5"/>
<circle cx="114.8" cy="160.1" r="1.5"/>
<circle cx="140.7" cy="160.6" r="1.5"/>
<circle cx="65.3" cy="187" r="2.1"/>
<circle cx="133.9" cy="184.5" r="2.1"/>
<circle cx="47" cy="202.7" r="1.5"/>
<circle cx="72.1" cy="202.7" r="1.5"/>
<circle cx="115.6" cy="200.2" r="1.5"/>
<circle cx="140.7" cy="200.2" r="1.5"/>
</g>
<g fill="none" stroke="#000" stroke-width=".23">
<path d="M111.6 91h9.6v7.9h-9.6zM111.6 91l.2 .7M111.8 91.7h8.4v6.4h-8.4zM111.8 98.1l-.2 .8M119.9 93.3v3.3M120.2 98.1l1 .8M121.2 91l-1 .7M130.9 107.2l-.3 .8M292.4 133.9h7.1v2.6h-7.1zM293.3 131l.9-.9a2.54 2.54 0 0 0 3.6 0l.9 .9a3.8 3.8 0 0 1-5.4 0zM293.3 125.6a3.8 3.8 0 0 1 5.4 0l-.9 .9a2.54 2.54 0 0 0-3.6 0zM317.8 133.9h7.1v2.6h-7.1z"/>
<path d="M318.7 131l.9-.9a2.54 2.54 0 0 0 3.6 0l.9 .9a3.8 3.8 0 0 1-5.4 0zM318.7 125.6a3.8 3.8 0 0 1 5.4 0l-.9 .9a2.54 2.54 0 0 0-3.6 0zM292.4 159.3h7.1v2.6h-7.1zM293.3 156.4l.9-.9a2.54 2.54 0 0 0 3.6 0l.9 .9a3.8 3.8 0 0 1-5.4 0zM293.3 151a3.8 3.8 0 0 1 5.4 0l-.9 .9a2.54 2.54 0 0 0-3.6 0zM320.3 159.3h7.2v2.6h-7.2zM321.2 156.4l.9-.9a2.53 2.53 0 0 0 3.6 0l.9 .9a3.7 3.7 0 0 1-5.4 0zM321.2 151a3.7 3.7 0 0 1 5.4 0l-.9 .9a2.54 2.54 0 0 0-3.6 0zM122.2 207.1h2.1M122.7 206.6h1.1v1h-1.1zM122.7 206.6l1.1 1M123.2 206v2.1"/>
<path d="M123.8 206.6l-1.1 1M127.8 206.6l1 1M128.8 206.6l-1 1M132.9 206.6l1 1M133.9 206.6l-1 1"/>
<circle cx="174.2" cy="79.6" r="1.85"/>
<circle cx="115.8" cy="98.9" r=".55"/>
<circle cx="115.8" cy="91" r=".55"/>
<circle cx="116.8" cy="80.3" r="1.85"/>
<circle cx="120.4" cy="91" r=".55"/>
<circle cx="120.4" cy="98.9" r=".55"/>
<circle cx="116.6" cy="110" r="1.85"/>
<circle cx="174.8" cy="111.1" r="1.85"/>
<circle cx="192" cy="152.7" r="9.8"/>
<circle cx="220" cy="152.7" r="9.7"/>
</g>
<g fill="none" stroke="#000" stroke-width=".25">
<path d="M123 26h45.7v11.1h-45.7z"/>
<circle cx="122.7" cy="78" r=".65"/>
<circle cx="127" cy="78" r=".65"/>
<circle cx="130.6" cy="78" r=".65"/>
<circle cx="134.4" cy="78" r=".65"/>
<circle cx="138.2" cy="78" r=".65"/>
<circle cx="142" cy="78" r=".65"/>
<circle cx="145.8" cy="78" r=".65"/>
<circle cx="149.6" cy="78" r=".65"/>
<circle cx="153.4" cy="78" r=".65"/>
<circle cx="157.2" cy="78" r=".65"/>
<circle cx="161" cy="78" r=".65"/>
<circle cx="164.9" cy="78" r=".65"/>
<circle cx="168.7" cy="78" r=".65"/>
<circle cx="122.7" cy="111.8" r=".65"/>
<circle cx="126.8" cy="111.8" r=".65"/>
<circle cx="130.6" cy="111.8" r=".65"/>
<circle cx="134.4" cy="111.8" r=".65"/>
<circle cx="138.2" cy="112.1" r=".65"/>
<circle cx="142" cy="112.1" r=".65"/>
<circle cx="145.8" cy="112.1" r=".65"/>
<circle cx="149.6" cy="112.1" r=".65"/>
<circle cx="153.2" cy="112.1" r=".65"/>
<circle cx="157.2" cy="112.1" r=".65"/>
<circle cx="161" cy="112.1" r=".65"/>
<circle cx="164.9" cy="112.1" r=".65"/>
<circle cx="168.9" cy="112.1" r=".65"/>
<circle cx="71.9" cy="196.9" r=".9"/>
<circle cx="140.5" cy="194.4" r=".9"/>
<circle cx="54.6" cy="203.8" r=".9"/>
<circle cx="59.7" cy="203.8" r=".9"/>
<circle cx="64.8" cy="203.8" r=".9"/>
<circle cx="123.2" cy="201.2" r=".9"/>
<circle cx="128.3" cy="201.2" r=".9"/>
<circle cx="133.4" cy="201.2" r=".9"/>
</g>
<path d="M21.6 133.4a13.5 13.5 0 0 1 8.1-11.5 17.3 17.3 0 0 1 20.6 4.1 35.6 35.6 0 0 1 8.3 15.6l1.1 4.5M90.2 130.9a13.5 13.5 0 0 1 8.1-11.6 17.3 17.3 0 0 1 20.6 4.2 35.6 35.6 0 0 1 8.3 15.5l1.1 4.6" fill="none" stroke="#000" stroke-width="1.4"/>
<path d="M46.5 173.8v4.6M49.6 173.8v4.6M66.1 173.8v4.6M69.1 173.8v4.6M115.1 171.3v4.5M118.2 171.3v4.5M134.7 171.3v4.5M137.7 171.3v4.5" fill="none" stroke="#000" stroke-width="2.1"/>
<g fill="none" stroke="#000" stroke-width="2.6">
<path d="M121.7 24.7h47.8v13.7h-47.8z"/>
<circle cx="192" cy="152.7" r="6.9"/>
<circle cx="220" cy="152.7" r="6.9"/>
</g>
<path d="M121.7 25.5v11.6M122.5 38.4h46.2M123 24.4h45.7M169.7 25.7v11.7" fill="none" stroke="#000" stroke-width=".9"/>
<text font-size="7" x="285.9" y="228">ASSEMBLE: IoT SYSTEM</text>
<g font-size="4.8">
<text x="290.9" y="185.6">SCHOOL OF ENGINEERING</text>
<text x="268.1" y="193.2">COMPANY:</text>
<text x="303.6" y="193.2">VF SDN BHD</text>
<text x="268.1" y="200.9">DEPARTMENT:</text>
<text x="303.6" y="200.9">IoT DEPARTMENT</text>
<text x="186.8" y="211">DESIGN BY:</text>
<text x="268.1" y="213.6">PROJECT :</text>
<text x="186.8" y="223.7">CHECKED BY: DR.MUHD AZIMIN</text>
<text x="268.1" y="223.7">TITLE:</text>
<text x="186.8" y="236.4">DATE;</text>
<text x="268.1" y="244">SIZE: A3</text>
<text x="290.9" y="244">SCALE: 1:1</text>
<text x="318.9" y="244">DWG NO:1</text>
<text x="351.9" y="244">SHEET: 1/1</text>
</g>
<g font-size="4.6">
<text x="219.8" y="210.9">WAN AMINUDIN BIN</text>
<text x="219.8" y="215.9">WAN AHMAD YUSRI</text>
<text x="298.6" y="213.4">IoT SYSTEM</text>
<text x="219.8" y="228.6">BIN AB GHANI</text>
<text x="219.8" y="236.3">24/1/2022</text>
</g>
<g font-size="4.4">
<text x="131.2" y="100.2" transform="rotate(-90 131.2 100.2)">Arduino</text>
<text x="135.8" y="98" transform="rotate(-90 135.8 98)">Nano</text>
<text x="177.6" y="103.6" transform="rotate(-180 177.6 103.6)">www.TheEngineeringProjects.com</text>
</g>
<g font-size="3.5">
<text x="113.9" y="11.3">LCD1</text>
<text x="182.7" y="79.2">ARD1</text>
<text x="11.3" y="101.3">PH1</text>
<text x="82.7" y="110.9">TDS Sensor</text>
<text x="179.2" y="134.9">SONAR1</text>
</g>
<text font-size="3.2" x="124.3" y="21.6">www.TheEngineeringProjects.com</text>
<g font-size="3">
<text x="24" y="4.6">A</text>
<text x="61.1" y="4.6">B</text>
<text x="98.2" y="4.6">C</text>
<text x="135.2" y="4.6">D</text>
<text x="172.4" y="4.6">E</text>
<text x="209.6" y="4.6">F</text>
<text x="246.5" y="4.6">G</text>
<text x="283.6" y="4.6">H</text>
<text x="321.2" y="4.6">I</text>
<text x="358" y="4.6">J</text>
<text x="3.2" y="19.5">0</text>
<text x="379.1" y="19.5">0</text>
<text x="3.2" y="44">1</text>
<text x="379.1" y="44">1</text>
<text x="3.2" y="68.4">2</text>
<text x="379.1" y="68.6">2</text>
<text x="3.2" y="92.7">3</text>
<text x="379.1" y="92.7">3</text>
<text x="3.2" y="117.1">4</text>
<text x="379.1" y="117.1">4</text>
<text x="3.2" y="141.5">5</text>
<text x="379.1" y="141.5">5</text>
<text x="3.2" y="165.9">6</text>
<text x="379.1" y="165.9">6</text>
<text x="3.2" y="190.3">7</text>
<text x="73.7" y="190.1" transform="rotate(-90 73.7 190.1)">pH Meter V1.0</text>
<text x="142.3" y="187.5" transform="rotate(-90 142.3 187.5)">pH Meter V1.0</text>
<text x="379.1" y="190.3">7</text>
<text x="3.2" y="214.7">8</text>
<text x="379.1" y="214.7">8</text>
<text x="3.2" y="239.1">9</text>
<text x="379.1" y="239.1">9</text>
<text x="23.8" y="253.8">A</text>
<text x="60.8" y="253.8">B</text>
<text x="97.9" y="253.8">C</text>
<text x="135" y="253.8">D</text>
<text x="172.1" y="253.8">E</text>
<text x="209.3" y="253.8">F</text>
<text x="246.2" y="253.8">G</text>
<text x="283.3" y="253.8">H</text>
<text x="321" y="253.8">I</text>
<text x="357.7" y="253.8">J</text>
</g>
<g font-size="2.5">
<text x="155.6" y="94.5" transform="rotate(-180 155.6 94.5)">ATMEL</text>
<text x="179.6" y="143.6">TestPin</text>
<text x="189.4" y="142.8">www.TheEngineeringProjects.com</text>
<text x="203.8" y="164" transform="rotate(-90 203.8 164)">+5V</text>
<text x="206.1" y="163.9" transform="rotate(-90 206.1 163.9)">Trigger</text>
<text x="208.4" y="163.9" transform="rotate(-90 208.4 163.9)">Echo</text>
<text x="210.7" y="164" transform="rotate(-90 210.7 164)">Gnd</text>
</g>
<g font-size="2.4">
<text x="113.9" y="14.2">LCD 16X2</text>
<text x="139.5" y="45.6" transform="rotate(-90 139.5 45.6)">VSS</text>
<text x="142.3" y="45.5" transform="rotate(-90 142.3 45.5)">VDD</text>
<text x="144.9" y="45.4" transform="rotate(-90 144.9 45.4)">VEE</text>
<text x="147.2" y="45.4" transform="rotate(-90 147.2 45.4)">RS</text>
<text x="149.9" y="45.5" transform="rotate(-90 149.9 45.5)">RW</text>
<text x="152.2" y="45.7" transform="rotate(-90 152.2 45.7)">E</text>
<text x="154.8" y="45.6" transform="rotate(-90 154.8 45.6)">D0</text>
<text x="157.3" y="45.6" transform="rotate(-90 157.3 45.6)">D1</text>
<text x="159.8" y="45.6" transform="rotate(-90 159.8 45.6)">D2</text>
<text x="162.3" y="45.6" transform="rotate(-90 162.3 45.6)">D3</text>
<text x="164.9" y="45.6" transform="rotate(-90 164.9 45.6)">D4</text>
<text x="167.2" y="45.6" transform="rotate(-90 167.2 45.6)">D5</text>
<text x="169.7" y="45.6" transform="rotate(-90 169.7 45.6)">D6</text>
<text x="172.3" y="45.6" transform="rotate(-90 172.3 45.6)">D7</text>
<text x="122.3" y="74.7" transform="rotate(-90 122.3 74.7)">12</text>
<text x="126.7" y="74.7" transform="rotate(-90 126.7 74.7)">11</text>
<text x="130.2" y="74.7" transform="rotate(-90 130.2 74.7)">10</text>
<text x="134" y="74.7" transform="rotate(-90 134 74.7)">9</text>
<text x="137.8" y="74.7" transform="rotate(-90 137.8 74.7)">8</text>
<text x="141.6" y="74.7" transform="rotate(-90 141.6 74.7)">7</text>
<text x="145.5" y="74.7" transform="rotate(-90 145.5 74.7)">6</text>
<text x="149.3" y="74.7" transform="rotate(-90 149.3 74.7)">5</text>
<text x="153.1" y="74.7" transform="rotate(-90 153.1 74.7)">4</text>
<text x="156.9" y="74.7" transform="rotate(-90 156.9 74.7)">3</text>
<text x="160.7" y="74.7" transform="rotate(-90 160.7 74.7)">2</text>
<text x="164.5" y="74.7" transform="rotate(-90 164.5 74.7)">0</text>
<text x="168.3" y="74.7" transform="rotate(-90 168.3 74.7)">1</text>
<text x="123.5" y="82.7" transform="rotate(-90 123.5 82.7)">D12</text>
<text x="127.9" y="82.6" transform="rotate(-90 127.9 82.6)">D11</text>
<text x="131.4" y="82.7" transform="rotate(-90 131.4 82.7)">D10</text>
<text x="135.2" y="82.1" transform="rotate(-90 135.2 82.1)">D9</text>
<text x="139" y="82.1" transform="rotate(-90 139 82.1)">D8</text>
<text x="142.8" y="82.1" transform="rotate(-90 142.8 82.1)">D7</text>
<text x="146.7" y="82.1" transform="rotate(-90 146.7 82.1)">D6</text>
<text x="150.5" y="82.1" transform="rotate(-90 150.5 82.1)">D5</text>
<text x="154.3" y="82.1" transform="rotate(-90 154.3 82.1)">D4</text>
<text x="158" y="82.1" transform="rotate(-90 158 82.1)">D3</text>
<text x="161.9" y="82.1" transform="rotate(-90 161.9 82.1)">D2</text>
<text x="182.6" y="82.1">ARDUINO NANO</text>
<text x="165.7" y="86.8" transform="rotate(-90 165.7 86.8)">RX / D0</text>
<text x="169.8" y="87" transform="rotate(-90 169.8 87)">TX / D1</text>
<text x="158.9" y="92" transform="rotate(-180 158.9 92)">ATMEGA328P</text>
<text x="11.3" y="104.2">PH METER</text>
<text x="123.5" y="110.9" transform="rotate(-90 123.5 110.9)">D13</text>
<text x="127.6" y="111.2" transform="rotate(-90 127.6 111.2)">REF</text>
<text x="131.4" y="110.5" transform="rotate(-90 131.4 110.5)">A0</text>
<text x="135.2" y="110.5" transform="rotate(-90 135.2 110.5)">A1</text>
<text x="139" y="110.8" transform="rotate(-90 139 110.8)">A2</text>
<text x="142.8" y="110.8" transform="rotate(-90 142.8 110.8)">A3</text>
<text x="146.7" y="110.8" transform="rotate(-90 146.7 110.8)">A4</text>
<text x="150.5" y="110.8" transform="rotate(-90 150.5 110.8)">A5</text>
<text x="154" y="110.8" transform="rotate(-90 154 110.8)">A6</text>
<text x="158.1" y="110.8" transform="rotate(-90 158.1 110.8)">A7</text>
<text x="161.9" y="110.8" transform="rotate(-90 161.9 110.8)">5V</text>
<text x="165.7" y="110.9" transform="rotate(-90 165.7 110.9)">RST</text>
<text x="170" y="110.6" transform="rotate(-90 170 110.6)">GND</text>
<text x="122.3" y="117.4" transform="rotate(-90 122.3 117.4)">13</text>
<text x="130.2" y="117.7" transform="rotate(-90 130.2 117.7)">A0</text>
<text x="134" y="117.7" transform="rotate(-90 134 117.7)">A1</text>
<text x="137.8" y="117.9" transform="rotate(-90 137.8 117.9)">A2</text>
<text x="141.6" y="117.9" transform="rotate(-90 141.6 117.9)">A3</text>
<text x="145.5" y="117.9" transform="rotate(-90 145.5 117.9)">A4</text>
<text x="149.2" y="117.9" transform="rotate(-90 149.2 117.9)">A5</text>
<text x="152.8" y="117.9" transform="rotate(-90 152.8 117.9)">A6</text>
<text x="156.9" y="117.9" transform="rotate(-90 156.9 117.9)">A7</text>
<text x="179.2" y="137.8">ULTRASONIC SENSOR</text>
<text x="293.3" y="136">+88.8</text>
<text x="318.7" y="136">+88.8</text>
<text x="293.3" y="161.4">+88.8</text>
<text x="321.3" y="161.4">+88.8</text>
</g>
<g font-size="2.2">
<text x="74.9" y="164.9" transform="rotate(-180 74.9 164.9)">www.TheEngineeringProjects.com</text>
<text x="143.5" y="162.4" transform="rotate(-180 143.5 162.4)">www.TheEngineeringProjects.com</text>
<text x="69.2" y="194.8" transform="rotate(90 69.2 194.8)">Test</text>
<text x="137.7" y="192.2" transform="rotate(90 137.7 192.2)">Test</text>
<text x="55.8" y="201" transform="rotate(-180 55.8 201)">A0</text>
<text x="66.7" y="201" transform="rotate(-180 66.7 201)">Vcc</text>
<text x="124.4" y="198.4" transform="rotate(-180 124.4 198.4)">A0</text>
<text x="135.3" y="198.4" transform="rotate(-180 135.3 198.4)">Vcc</text>
</g>
<g font-size="1.9">
<text x="61.6" y="201" transform="rotate(-180 61.6 201)">GND</text>
<text x="130.2" y="198.5" transform="rotate(-180 130.2 198.5)">GND</text>
</g>
</svg>
